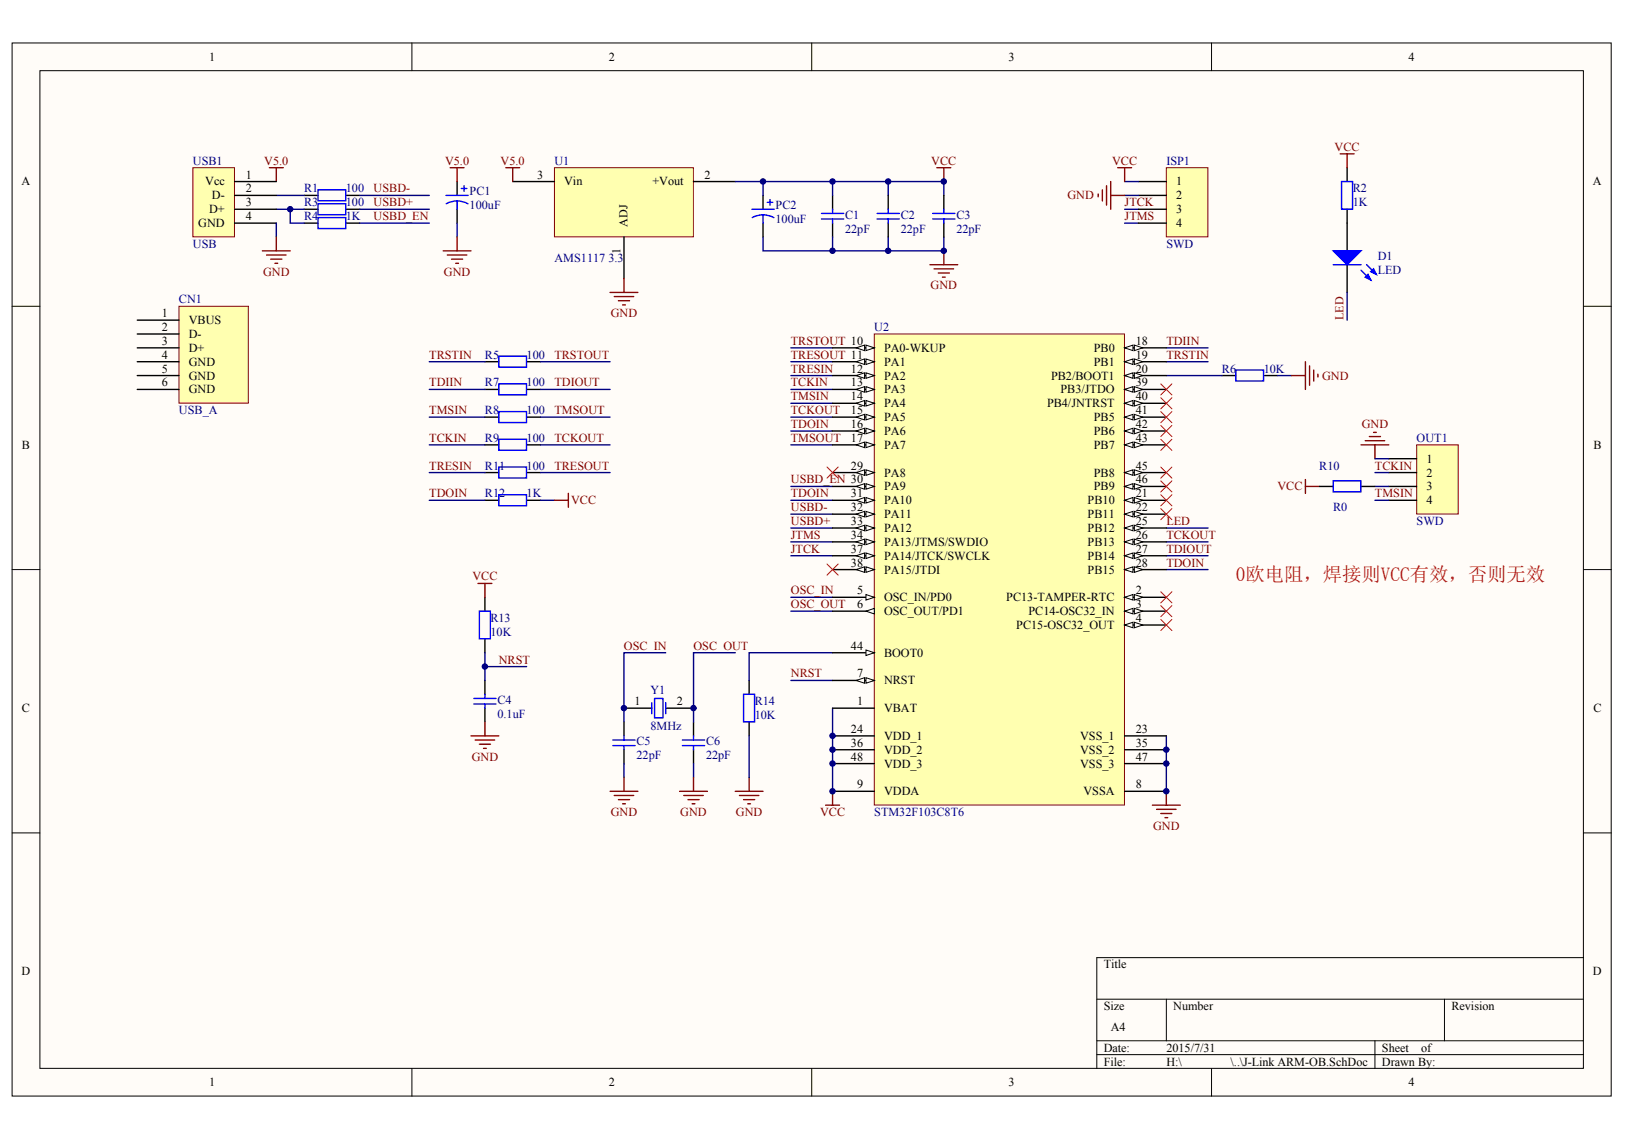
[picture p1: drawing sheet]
<svg xmlns="http://www.w3.org/2000/svg" width="287mm" height="202mm" viewBox="0 0 287 202" stroke-linecap="round" stroke-linejoin="round" font-family="sans-serif">
<g fill="#fffcf8" stroke="#000" stroke-width=".18">
<path d="M2.1 7.6h282.1v185.7h-282.1z"/>
<path d="M7 12.5h272.3v175.9h-272.3z"/>
</g>
<g fill="none" stroke="#000" stroke-width=".18">
<path d="M72.7 7.6v4.9M143.2 7.6v4.9M213.7 7.6v4.9M2.1 54h4.9M279.3 54h4.9M2.1 100.5h4.9M279.3 100.5h4.9M2.1 146.9h4.9M279.3 146.9h4.9M193.5 176.2h85.8M205.7 176.2v7.4M254.8 176.2v7.4"/>
<path d="M279.3 168.9h-85.8v19.6M72.7 188.5v4.9M143.2 188.5v4.9M193.5 183.6h85.8M193.5 186h85.8M213.7 188.5v4.9M242.5 183.6v4.9"/>
</g>
<path d="M146.9 124.9v14.7M205.7 129.8v9.8" fill="none" stroke="#000080" stroke-width=".25"/>
<path d="M47.5 29.6h2.5M48.7 29.6v2.4M205.7 139.6v2.4M203.3 142h4.9M204 142.8h3.4M204.7 143.5h2M205.5 144.2h.5" fill="none" stroke="#800000" stroke-width=".25"/>
<path d="M97.8 29.6h24.5v12.2h-24.5z" fill="#ffffb0" stroke="#800000" stroke-width=".18"/>
<g fill="none" stroke="#000" stroke-width=".25">
<path d="M53.6 34.5h2.5M53.6 36.9h2.5M53.6 39.4h2.5M61 34.5h2.5M61 36.9h2.5M61 39.4h2.5M80.6 32v2.5M80.6 36.9v2.5M90.4 32h7.4M122.3 32h7.4M134.6 34.5v2.4M134.6 39.4v2.4"/>
<path d="M146.9 34.5v2.4M146.9 39.4v2.4M156.7 34.5v2.4M156.7 39.4v2.4M166.5 34.5v2.4M166.5 39.4v2.4M237.6 39.4v4.8M110.1 41.8v7.3M237.6 46.7v4.9M85.5 63.8h2.5M85.5 68.7h2.5M85.5 73.6h2.5"/>
<path d="M85.5 78.5h2.5M92.9 63.8h2.4M92.9 68.7h2.4M92.9 73.6h2.4M92.9 78.5h2.4M215.5 66.2h2.5M222.9 66.2h2.5M85.5 83.4h2.5M85.5 88.2h2.5M92.9 83.4h2.4M92.9 88.2h2.4M85.5 105.4v2.4"/>
<path d="M85.5 112.7v2.4M85.5 120v2.5M85.5 124.9v2.5M110.1 127.4v2.4M110.1 132.2v2.5M110.1 124.9h4.9M117.4 124.9h4.9M122.3 127.4v2.4M122.3 132.2v2.5M132.1 120v2.5M132.1 127.4v2.4"/>
</g>
<g fill="none" stroke="#800000" stroke-width=".25">
<path d="M107.6 51.6h4.9M108.3 52.3h3.5M109.1 53h1.9M109.8 53.8h.5M110.1 49.1v2.5M164 46.7h4.9M164.8 47.4h3.4M165.5 48.2h2M166.2 48.9h.5M166.5 44.2v2.5M227.8 66.2h2.5M230.3 63.8v4.9"/>
<path d="M231 64.5v3.5M231.7 65.3v1.9M232.5 66v.5M83.1 129.8h4.9M83.8 130.5h3.5M84.6 131.3h1.9M85.3 132h.5M85.5 127.4v2.4M107.6 139.6h4.9M110.1 137.1v2.5M119.9 139.6h4.9M122.3 137.1v2.5"/>
<path d="M129.7 139.6h4.9M132.1 137.1v2.5M108.3 140.3h3.5M109.1 141h1.9M109.8 141.8h.5M120.6 140.3h3.4M121.3 141h2M122.1 141.8h.5M130.4 140.3h3.5M131.2 141h1.9M131.9 141.8h.5"/>
</g>
<g fill="none" stroke="#00f" stroke-width=".25">
<path d="M56.1 33.5h4.9v1.9h-4.9zM56.1 35.9h4.9v2h-4.9zM56.1 38.4h4.9v1.9h-4.9zM78.7 34.5h3.9M80.6 35.4l.8 .1 1.1 .4M80.6 35.4l-.8 .1-1.1 .4M80.6 35.4v1.5M81.4 33.2h.9M81.9 32.8v.9M132.6 36.9h4M134.6 37.9l.8 .1 1.1 .4M134.6 37.9l-.8 .1-1.1 .4"/>
<path d="M134.6 37.9v1.5M135.3 35.7h1M135.8 35.2v1M144.9 38.6h3.9M144.9 37.6h3.9M146.9 36.9v.7M146.9 38.6v.8M154.7 38.6h3.9M154.7 37.6h3.9M156.7 36.9v.7M156.7 38.6v.8M164.5 38.6h3.9"/>
<path d="M164.5 37.6h3.9M166.5 36.9v.7M166.5 38.6v.8M235.2 46.7h4.9M240.1 47.7l1.7 1.7M241.1 46.7l1.7 1.7M88 62.8h4.9v2h-4.9zM88 67.7h4.9v1.9h-4.9zM88 72.6h4.9v1.9h-4.9zM88 77.5h4.9v1.9h-4.9zM218 65.3h4.9v1.9h-4.9zM88 82.4h4.9v1.9h-4.9z"/>
<path d="M88 87.3h4.9v1.9h-4.9zM84.6 107.8h1.9v4.9h-1.9zM83.6 124.2h3.9M83.6 123.2h3.9M85.5 122.5v.7M85.5 124.2v.7M108.1 131.5h3.9M108.1 130.5h3.9M110.1 129.8v.7M110.1 131.5v.7M115 123.9v2M115.5 123.2h1.4v3.4h-1.4z"/>
<path d="M117.4 123.9v2M120.4 131.5h3.9M120.4 130.5h3.9M122.3 129.8v.7M122.3 131.5v.7M131.2 122.5h1.9v4.8h-1.9z"/>
</g>
<g fill="none" stroke="#000080" stroke-width=".25">
<path d="M48.7 34.5h4.9M48.7 36.9h4.9M51.2 36.9v2.5h2.4M63.5 34.5h12.2M63.5 36.9h12.2M63.5 39.4h12.2M80.6 39.4v2.4M129.7 32h36.8v2.5M134.6 32v2.5M146.9 32v2.5M156.7 32v2.5M198.4 36.9h2.4"/>
<path d="M198.4 39.4h2.4M134.6 41.8v2.4h31.9v-2.4M146.9 41.8v2.4M156.7 41.8v2.4M237.6 51.6v4.9M75.7 63.8h9.8M75.7 68.7h9.8M75.7 73.6h9.8M75.7 78.5h9.8M95.3 63.8h12.3M95.3 68.7h12.3M95.3 73.6h12.3"/>
<path d="M95.3 78.5h12.3M139.5 66.2h7.4M139.5 63.8h7.4M139.5 68.7h7.4M139.5 73.6h7.4M139.5 78.5h7.4M139.5 61.4h7.4M139.5 71.1h7.4M139.5 76h7.4M205.7 66.2h9.8M205.7 63.8h7.4M205.7 61.4h7.4"/>
<path d="M225.4 66.2h2.4M75.7 83.4h9.8M75.7 88.2h9.8M95.3 83.4h12.3M95.3 88.2h2.5M139.5 88.2h7.4M139.5 95.6h7.4M139.5 85.8h7.4M139.5 90.7h7.4M139.5 93.1h7.4M139.5 98h7.4M205.7 95.6h7.4"/>
<path d="M205.7 93.1h7.4M205.7 98h7.4M85.5 117.6h7.4M117.4 115.1h-7.3v12.3M129.7 115.1h-7.4v12.3M139.5 105.4h7.4M139.5 107.8h7.4M146.9 115.1h-14.8v4.9M205.7 100.5h7.4M110.1 134.7v2.4M122.3 134.7v2.4M132.1 129.8v7.3"/>
<path d="M139.5 120h7.4"/>
</g>
<g fill="#00f" stroke="#00f" stroke-width=".25">
<path d="M235.2 44.2h4.9l-2.5 2.5z"/>
<path d="M240.8 48.9l.5-.5 .5 1z"/>
<path d="M241.8 47.9l.5-.5 .5 1z"/>
</g>
<path d="M154.2 58.9h44.1v83.1h-44.1z" fill="#ffffb0" stroke="#800000" stroke-width=".18"/>
<path d="M146.9 115.1h7.3" fill="none" stroke="#000" stroke-width=".25"/>
<path d="M152.7 114.6l1.5 .5-1.5 .5z" fill="#fffcf8" stroke="#000" stroke-width=".18"/>
<path d="M146.9 120h7.3" fill="none" stroke="#000" stroke-width=".25"/>
<g fill="#fffcf8" stroke="#000" stroke-width=".18">
<path d="M152.7 119.5l1.5 .5-1.5 .5z"/>
<path d="M151 120l1.5-.5v1z"/>
</g>
<path d="M146.9 105.4h7.3" fill="none" stroke="#000" stroke-width=".25"/>
<path d="M152.7 104.9l1.5 .5-1.5 .4z" fill="#fffcf8" stroke="#000" stroke-width=".18"/>
<path d="M146.9 107.8h7.3" fill="none" stroke="#000" stroke-width=".25"/>
<path d="M152.7 107.8l1.5-.5v1z" fill="#fffcf8" stroke="#000" stroke-width=".18"/>
<path d="M146.9 61.4h7.3" fill="none" stroke="#000" stroke-width=".25"/>
<g fill="#fffcf8" stroke="#000" stroke-width=".18">
<path d="M152.7 60.9l1.5 .5-1.5 .4z"/>
<path d="M151 61.4l1.5-.5v.9z"/>
</g>
<path d="M146.9 63.8h7.3" fill="none" stroke="#000" stroke-width=".25"/>
<g fill="#fffcf8" stroke="#000" stroke-width=".18">
<path d="M152.7 63.3l1.5 .5-1.5 .5z"/>
<path d="M151 63.8l1.5-.5v1z"/>
</g>
<path d="M146.9 66.2h7.3" fill="none" stroke="#000" stroke-width=".25"/>
<g fill="#fffcf8" stroke="#000" stroke-width=".18">
<path d="M152.7 65.8l1.5 .4-1.5 .5z"/>
<path d="M151 66.2l1.5-.4v.9z"/>
</g>
<path d="M146.9 68.7h7.3" fill="none" stroke="#000" stroke-width=".25"/>
<g fill="#fffcf8" stroke="#000" stroke-width=".18">
<path d="M152.7 68.2l1.5 .5-1.5 .5z"/>
<path d="M151 68.7l1.5-.5v1z"/>
</g>
<path d="M146.9 71.1h7.3" fill="none" stroke="#000" stroke-width=".25"/>
<g fill="#fffcf8" stroke="#000" stroke-width=".18">
<path d="M152.7 70.6l1.5 .5-1.5 .5z"/>
<path d="M151 71.1l1.5-.5v1z"/>
</g>
<path d="M146.9 73.6h7.3" fill="none" stroke="#000" stroke-width=".25"/>
<g fill="#fffcf8" stroke="#000" stroke-width=".18">
<path d="M152.7 73.1l1.5 .5-1.5 .5z"/>
<path d="M151 73.6l1.5-.5v1z"/>
</g>
<path d="M146.9 76h7.3" fill="none" stroke="#000" stroke-width=".25"/>
<g fill="#fffcf8" stroke="#000" stroke-width=".18">
<path d="M152.7 75.5l1.5 .5-1.5 .5z"/>
<path d="M151 76l1.5-.5v1z"/>
</g>
<path d="M146.9 78.5h7.3" fill="none" stroke="#000" stroke-width=".25"/>
<g fill="#fffcf8" stroke="#000" stroke-width=".18">
<path d="M152.7 78l1.5 .5-1.5 .5z"/>
<path d="M151 78.5l1.5-.5v1z"/>
</g>
<path d="M146.9 83.4h7.3" fill="none" stroke="#000" stroke-width=".25"/>
<g fill="#fffcf8" stroke="#000" stroke-width=".18">
<path d="M152.7 82.9l1.5 .5-1.5 .4z"/>
<path d="M151 83.4l1.5-.5v.9z"/>
</g>
<path d="M146.9 85.8h7.3" fill="none" stroke="#000" stroke-width=".25"/>
<g fill="#fffcf8" stroke="#000" stroke-width=".18">
<path d="M152.7 85.3l1.5 .5-1.5 .5z"/>
<path d="M151 85.8l1.5-.5v1z"/>
</g>
<path d="M146.9 88.2h7.3" fill="none" stroke="#000" stroke-width=".25"/>
<g fill="#fffcf8" stroke="#000" stroke-width=".18">
<path d="M152.7 87.8l1.5 .4-1.5 .5z"/>
<path d="M151 88.2l1.5-.4v.9z"/>
</g>
<path d="M146.9 90.7h7.3" fill="none" stroke="#000" stroke-width=".25"/>
<g fill="#fffcf8" stroke="#000" stroke-width=".18">
<path d="M152.7 90.2l1.5 .5-1.5 .5z"/>
<path d="M151 90.7l1.5-.5v1z"/>
</g>
<path d="M146.9 93.1h7.3" fill="none" stroke="#000" stroke-width=".25"/>
<g fill="#fffcf8" stroke="#000" stroke-width=".18">
<path d="M152.7 92.6l1.5 .5-1.5 .5z"/>
<path d="M151 93.1l1.5-.5v1z"/>
</g>
<path d="M146.9 95.6h7.3" fill="none" stroke="#000" stroke-width=".25"/>
<g fill="#fffcf8" stroke="#000" stroke-width=".18">
<path d="M152.7 95.1l1.5 .5-1.5 .5z"/>
<path d="M151 95.6l1.5-.5v1z"/>
</g>
<path d="M146.9 98h7.3" fill="none" stroke="#000" stroke-width=".25"/>
<g fill="#fffcf8" stroke="#000" stroke-width=".18">
<path d="M152.7 97.5l1.5 .5-1.5 .5z"/>
<path d="M151 98l1.5-.5v1z"/>
</g>
<path d="M146.9 100.5h7.3" fill="none" stroke="#000" stroke-width=".25"/>
<g fill="#fffcf8" stroke="#000" stroke-width=".18">
<path d="M152.7 100l1.5 .5-1.5 .5z"/>
<path d="M151 100.5l1.5-.5v1z"/>
</g>
<path d="M198.4 61.4h7.3" fill="none" stroke="#000" stroke-width=".25"/>
<g fill="#fffcf8" stroke="#000" stroke-width=".18">
<path d="M198.4 61.4l1.4-.5v.9z"/>
<path d="M200.1 60.9l1.5 .5-1.5 .4z"/>
</g>
<path d="M198.4 63.8h7.3" fill="none" stroke="#000" stroke-width=".25"/>
<g fill="#fffcf8" stroke="#000" stroke-width=".18">
<path d="M198.4 63.8l1.4-.5v1z"/>
<path d="M200.1 63.3l1.5 .5-1.5 .5z"/>
</g>
<path d="M198.4 66.2h7.3" fill="none" stroke="#000" stroke-width=".25"/>
<g fill="#fffcf8" stroke="#000" stroke-width=".18">
<path d="M198.4 66.2l1.4-.4v.9z"/>
<path d="M200.1 65.8l1.5 .4-1.5 .5z"/>
</g>
<path d="M198.4 68.7h7.3" fill="none" stroke="#000" stroke-width=".25"/>
<g fill="#fffcf8" stroke="#000" stroke-width=".18">
<path d="M198.4 68.7l1.4-.5v1z"/>
<path d="M200.1 68.2l1.5 .5-1.5 .5z"/>
</g>
<path d="M198.4 71.1h7.3" fill="none" stroke="#000" stroke-width=".25"/>
<g fill="#fffcf8" stroke="#000" stroke-width=".18">
<path d="M198.4 71.1l1.4-.5v1z"/>
<path d="M200.1 70.6l1.5 .5-1.5 .5z"/>
</g>
<path d="M198.4 73.6h7.3" fill="none" stroke="#000" stroke-width=".25"/>
<g fill="#fffcf8" stroke="#000" stroke-width=".18">
<path d="M198.4 73.6l1.4-.5v1z"/>
<path d="M200.1 73.1l1.5 .5-1.5 .5z"/>
</g>
<path d="M198.4 76h7.3" fill="none" stroke="#000" stroke-width=".25"/>
<g fill="#fffcf8" stroke="#000" stroke-width=".18">
<path d="M198.4 76l1.4-.5v1z"/>
<path d="M200.1 75.5l1.5 .5-1.5 .5z"/>
</g>
<path d="M198.4 78.5h7.3" fill="none" stroke="#000" stroke-width=".25"/>
<g fill="#fffcf8" stroke="#000" stroke-width=".18">
<path d="M198.4 78.5l1.4-.5v1z"/>
<path d="M200.1 78l1.5 .5-1.5 .5z"/>
</g>
<path d="M198.4 83.4h7.3" fill="none" stroke="#000" stroke-width=".25"/>
<g fill="#fffcf8" stroke="#000" stroke-width=".18">
<path d="M198.4 83.4l1.4-.5v.9z"/>
<path d="M200.1 82.9l1.5 .5-1.5 .4z"/>
</g>
<path d="M198.4 85.8h7.3" fill="none" stroke="#000" stroke-width=".25"/>
<g fill="#fffcf8" stroke="#000" stroke-width=".18">
<path d="M198.4 85.8l1.4-.5v1z"/>
<path d="M200.1 85.3l1.5 .5-1.5 .5z"/>
</g>
<path d="M198.4 88.2h7.3" fill="none" stroke="#000" stroke-width=".25"/>
<g fill="#fffcf8" stroke="#000" stroke-width=".18">
<path d="M198.4 88.2l1.4-.4v.9z"/>
<path d="M200.1 87.8l1.5 .4-1.5 .5z"/>
</g>
<path d="M198.4 90.7h7.3" fill="none" stroke="#000" stroke-width=".25"/>
<g fill="#fffcf8" stroke="#000" stroke-width=".18">
<path d="M198.4 90.7l1.4-.5v1z"/>
<path d="M200.1 90.2l1.5 .5-1.5 .5z"/>
</g>
<path d="M198.4 93.1h7.3" fill="none" stroke="#000" stroke-width=".25"/>
<g fill="#fffcf8" stroke="#000" stroke-width=".18">
<path d="M198.4 93.1l1.4-.5v1z"/>
<path d="M200.1 92.6l1.5 .5-1.5 .5z"/>
</g>
<path d="M198.4 95.6h7.3" fill="none" stroke="#000" stroke-width=".25"/>
<g fill="#fffcf8" stroke="#000" stroke-width=".18">
<path d="M198.4 95.6l1.4-.5v1z"/>
<path d="M200.1 95.1l1.5 .5-1.5 .5z"/>
</g>
<path d="M198.4 98h7.3" fill="none" stroke="#000" stroke-width=".25"/>
<g fill="#fffcf8" stroke="#000" stroke-width=".18">
<path d="M198.4 98l1.4-.5v1z"/>
<path d="M200.1 97.5l1.5 .5-1.5 .5z"/>
</g>
<path d="M198.4 100.5h7.3" fill="none" stroke="#000" stroke-width=".25"/>
<g fill="#fffcf8" stroke="#000" stroke-width=".18">
<path d="M198.4 100.5l1.4-.5v1z"/>
<path d="M200.1 100l1.5 .5-1.5 .5z"/>
</g>
<path d="M198.4 105.4h7.3" fill="none" stroke="#000" stroke-width=".25"/>
<g fill="#fffcf8" stroke="#000" stroke-width=".18">
<path d="M198.4 105.4l1.4-.5v.9z"/>
<path d="M200.1 104.9l1.5 .5-1.5 .4z"/>
</g>
<path d="M198.4 107.8h7.3" fill="none" stroke="#000" stroke-width=".25"/>
<g fill="#fffcf8" stroke="#000" stroke-width=".18">
<path d="M198.4 107.8l1.4-.5v1z"/>
<path d="M200.1 107.3l1.5 .5-1.5 .5z"/>
</g>
<path d="M198.4 110.2h7.3" fill="none" stroke="#000" stroke-width=".25"/>
<g fill="#fffcf8" stroke="#000" stroke-width=".18">
<path d="M198.4 110.2l1.4-.4v.9z"/>
<path d="M200.1 109.8l1.5 .4-1.5 .5z"/>
</g>
<path d="M146.9 124.9h7.3M146.9 129.8h7.3M146.9 132.2h7.3M146.9 134.7h7.3M146.9 139.6h7.3M198.4 129.8h7.3M198.4 132.2h7.3M198.4 134.7h7.3M198.4 139.6h7.3" fill="none" stroke="#000" stroke-width=".25"/>
<g fill="none" stroke="#f00" stroke-width=".18">
<path d="M204.7 67.7l2 2M204.7 70.2l2 1.9M204.7 72.6l2 2M204.7 75l2 2M204.7 77.5l2 1.9M206.7 67.7l-2 2M206.7 70.2l-2 1.9M206.7 72.6l-2 2M206.7 75l-2 2M206.7 77.5l-2 1.9M145.9 99.5l1.9 1.9M145.9 82.4l1.9 1.9"/>
<path d="M147.8 99.5l-1.9 1.9M147.8 82.4l-1.9 1.9M204.7 82.4l2 1.9M204.7 84.8l2 2M204.7 87.3l2 1.9M204.7 89.7l2 2M206.7 82.4l-2 1.9M206.7 84.8l-2 2M206.7 87.3l-2 1.9M206.7 89.7l-2 2M204.7 104.4l2 1.9M204.7 106.8l2 2"/>
<path d="M204.7 109.3l2 1.9M206.7 104.4l-2 1.9M206.7 106.8l-2 2M206.7 109.3l-2 1.9"/>
</g>
<path d="M85.5 115.1v4.9" fill="none" stroke="#000080" stroke-width=".25"/>
<path d="M249.9 78.5h7.3v12.2h-7.3z" fill="#ffffb0" stroke="#800000" stroke-width=".18"/>
<path d="M245 80.9h4.9M245 83.4h4.9M245 85.8h4.9M245 88.2h4.9" fill="none" stroke="#000" stroke-width=".25"/>
<path d="M240.1 78.5h4.9M240.8 77.7h3.4M241.5 77h2M242.3 76.3h.5M242.5 78.5v2.4" fill="none" stroke="#800000" stroke-width=".25"/>
<path d="M242.5 80.9h2.5M242.5 83.4h2.5M242.5 85.8h2.5M242.5 88.2h2.5" fill="none" stroke="#000080" stroke-width=".25"/>
<path d="M205.7 29.6h7.4v12.2h-7.4z" fill="#ffffb0" stroke="#800000" stroke-width=".18"/>
<path d="M200.8 32h4.9M200.8 34.5h4.9M200.8 36.9h4.9M200.8 39.4h4.9" fill="none" stroke="#000" stroke-width=".25"/>
<path d="M198.4 32h2.4M198.4 34.5h2.4" fill="none" stroke="#000080" stroke-width=".25"/>
<path d="M34 29.6h7.4v12.2h-7.4z" fill="#ffffb0" stroke="#800000" stroke-width=".18"/>
<path d="M41.4 32h7.3M41.4 34.5h7.3M41.4 36.9h7.3M41.4 39.4h7.3M237.6 29.6v2.4M237.6 36.9v2.5" fill="none" stroke="#000" stroke-width=".25"/>
<path d="M48.7 39.4v2.4" fill="none" stroke="#000080" stroke-width=".25"/>
<path d="M236.6 32h2v4.9h-2z" fill="none" stroke="#00f" stroke-width=".25"/>
<g fill="none" stroke="#800000" stroke-width=".25">
<path d="M79.4 29.6h2.5M80.6 29.6v2.4M89.2 29.6h2.5M90.4 29.6v2.4M165.3 29.6h2.4M166.5 29.6v2.4M193.7 34.2v.5M194.4 33.5v1.9M195.2 32.8v3.4M195.9 32v4.9M195.9 34.5h2.5M197.1 29.6h2.5"/>
<path d="M198.4 29.6v2.4M236.4 27.1h2.4M237.6 27.1v2.5M46.3 44.2h4.9M47 45h3.5M47.8 45.7h1.9M48.5 46.4h.5M48.7 41.8v2.4M78.2 44.2h4.9M78.9 45h3.4M79.6 45.7h2M80.4 46.4h.5"/>
<path d="M80.6 41.8v2.4M97.8 88.2h2.5M100.3 87v2.5M230.3 84.6v2.4M230.3 85.8h2.4M84.3 102.9h2.5M85.5 102.9v2.5M146.9 139.6v2.4M145.6 142h2.5"/>
</g>
<path d="M31.6 54h12.2v17.1h-12.2z" fill="#ffffb0" stroke="#800000" stroke-width=".18"/>
<path d="M24.2 56.5h7.4M24.2 58.9h7.4M24.2 61.4h7.4M24.2 63.8h7.4M24.2 66.2h7.4M24.2 68.7h7.4M232.7 85.8h2.5M240.1 85.8h2.4" fill="none" stroke="#000" stroke-width=".25"/>
<path d="M235.2 84.8h4.8v2h-4.8z" fill="none" stroke="#00f" stroke-width=".25"/>
<g fill="#000080" stroke="#000080" stroke-width=".18">
<circle cx="51.2" cy="36.9" r=".48"/>
<circle cx="85.5" cy="117.6" r=".48"/>
<circle cx="110.1" cy="124.9" r=".48"/>
<circle cx="122.3" cy="124.9" r=".48"/>
<circle cx="134.6" cy="32" r=".48"/>
<circle cx="146.8" cy="139.6" r=".48"/>
<circle cx="146.8" cy="134.7" r=".48"/>
<circle cx="146.8" cy="132.2" r=".48"/>
<circle cx="146.8" cy="129.8" r=".48"/>
<circle cx="146.8" cy="44.2" r=".48"/>
<circle cx="146.8" cy="32" r=".48"/>
<circle cx="156.7" cy="44.2" r=".48"/>
<circle cx="156.7" cy="32" r=".48"/>
<circle cx="166.5" cy="44.2" r=".48"/>
<circle cx="166.5" cy="32" r=".48"/>
<circle cx="205.7" cy="139.6" r=".48"/>
<circle cx="205.7" cy="134.7" r=".48"/>
<circle cx="205.7" cy="132.2" r=".48"/>
</g>
<text font-size="3.4" fill="#f00" x="218" y="102.4">0欧电阻，焊接则VCC有效，否则无效</text>
<g font-size="2.2">
<text x="36.9" y="10.7">1</text>
<text x="107.4" y="10.7">2</text>
<text x="177.9" y="10.7">3</text>
<text x="248.4" y="10.7">4</text>
<text x="3.8" y="32.7">A</text>
<text x="36.2" y="32.7">Vcc</text>
<text x="37.4" y="35.2">D-</text>
<text x="43.3" y="31.5">1</text>
<text x="43.3" y="33.9">2</text>
<text x="94.8" y="31.5">3</text>
<text x="99.5" y="32.7">Vin</text>
<text x="115.1" y="32.7">+Vout</text>
<text x="124.3" y="31.5">2</text>
<text x="207.4" y="32.7">1</text>
<text x="207.4" y="35.2">2</text>
<text x="281" y="32.7">A</text>
<text x="35" y="40.1">GND</text>
<text x="36.9" y="37.6">D+</text>
<text x="43.3" y="36.4">3</text>
<text x="43.3" y="38.8">4</text>
<text x="207.4" y="37.6">3</text>
<text x="207.4" y="40.1">4</text>
<text x="28.5" y="55.9">1</text>
<text x="28.5" y="58.4">2</text>
<text x="33.3" y="57.2">VBUS</text>
<text x="33.3" y="59.6">D-</text>
<text x="28.5" y="60.8">3</text>
<text x="28.5" y="63.3">4</text>
<text x="28.5" y="65.7">5</text>
<text x="33.3" y="62.1">D+</text>
<text x="33.3" y="64.5">GND</text>
<text x="150.1" y="65.7">12</text>
<text x="155.9" y="62.1">PA0-WKUP</text>
<text x="155.9" y="64.5">PA1</text>
<text x="192.9" y="62.1">PB0</text>
<text x="192.9" y="64.5">PB1</text>
<text x="200.3" y="60.8">18</text>
<text x="200.3" y="63.3">19</text>
<text x="200.3" y="65.7">20</text>
<text x="28.5" y="68.2">6</text>
<text x="33.3" y="66.9">GND</text>
<text x="33.3" y="69.4">GND</text>
<text x="150.1" y="68.2">13</text>
<text x="150.1" y="70.6">14</text>
<text x="155.9" y="66.9">PA2</text>
<text x="155.9" y="69.4">PA3</text>
<text x="155.9" y="71.8">PA4</text>
<text x="184.7" y="71.8">PB4/JNTRST</text>
<text x="185.4" y="66.9">PB2/BOOT1</text>
<text x="187.1" y="69.4">PB3/JTDO</text>
<text x="200.3" y="68.2">39</text>
<text x="200.3" y="70.6">40</text>
<text x="150.1" y="73.1">15</text>
<text x="150.1" y="75.5">16</text>
<text x="150.1" y="77.9">17</text>
<text x="155.9" y="74.3">PA5</text>
<text x="155.9" y="76.7">PA6</text>
<text x="192.9" y="74.3">PB5</text>
<text x="192.9" y="76.7">PB6</text>
<text x="200.3" y="73.1">41</text>
<text x="200.3" y="75.5">42</text>
<text x="200.3" y="77.9">43</text>
<text x="3.9" y="79.2">B</text>
<text x="150.1" y="82.8">29</text>
<text x="155.9" y="79.2">PA7</text>
<text x="192.9" y="79.2">PB7</text>
<text x="200.3" y="82.8">45</text>
<text x="251.6" y="81.6">1</text>
<text x="281.1" y="79.2">B</text>
<text x="150.1" y="87.7">31</text>
<text x="155.9" y="84.1">PA8</text>
<text x="155.9" y="86.5">PA9</text>
<text x="155.9" y="88.9">PA10</text>
<text x="191.8" y="88.9">PB10</text>
<text x="192.9" y="84.1">PB8</text>
<text x="192.9" y="86.5">PB9</text>
<text x="200.3" y="85.3">46</text>
<text x="200.3" y="87.7">21</text>
<text x="251.6" y="84.1">2</text>
<text x="251.6" y="86.5">3</text>
<text x="251.6" y="88.9">4</text>
<text x="150.1" y="90.2">32</text>
<text x="150.1" y="92.6">33</text>
<text x="150.1" y="95.1">34</text>
<text x="155.9" y="91.4">PA11</text>
<text x="155.9" y="93.8">PA12</text>
<text x="191.8" y="91.4">PB11</text>
<text x="191.8" y="93.8">PB12</text>
<text x="200.3" y="90.2">22</text>
<text x="200.3" y="92.6">25</text>
<text x="200.3" y="95.1">26</text>
<text x="150.1" y="97.5">37</text>
<text x="150.1" y="99.9">38</text>
<text x="155.9" y="96.3">PA13/JTMS/SWDIO</text>
<text x="155.9" y="98.7">PA14/JTCK/SWCLK</text>
<text x="155.9" y="101.2">PA15/JTDI</text>
<text x="191.8" y="96.3">PB13</text>
<text x="191.8" y="98.7">PB14</text>
<text x="191.8" y="101.2">PB15</text>
<text x="200.3" y="97.5">27</text>
<text x="200.3" y="99.9">28</text>
<text x="151.2" y="104.8">5</text>
<text x="151.2" y="107.3">6</text>
<text x="155.9" y="106.1">OSC_IN/PD0</text>
<text x="177.5" y="106.1">PC13-TAMPER-RTC</text>
<text x="200.3" y="104.8">2</text>
<text x="200.3" y="107.3">3</text>
<text x="155.9" y="108.5">OSC_OUT/PD1</text>
<text x="179.3" y="110.9">PC15-OSC32_OUT</text>
<text x="181.4" y="108.5">PC14-OSC32_IN</text>
<text x="200.3" y="109.7">4</text>
<text x="150.1" y="114.6">44</text>
<text x="151.2" y="119.5">7</text>
<text x="155.9" y="115.8">BOOT0</text>
<text x="3.9" y="125.6">C</text>
<text x="111.9" y="124.4">1</text>
<text x="119.4" y="124.4">2</text>
<text x="151.2" y="124.4">1</text>
<text x="155.9" y="120.7">NRST</text>
<text x="155.9" y="125.6">VBAT</text>
<text x="281.1" y="125.6">C</text>
<text x="150.1" y="129.3">24</text>
<text x="150.1" y="131.7">36</text>
<text x="155.9" y="130.5">VDD_1</text>
<text x="190.5" y="130.5">VSS_1</text>
<text x="200.3" y="129.3">23</text>
<text x="200.3" y="131.7">35</text>
<text x="150.1" y="134.2">48</text>
<text x="155.9" y="132.9">VDD_2</text>
<text x="155.9" y="135.4">VDD_3</text>
<text x="190.5" y="132.9">VSS_2</text>
<text x="190.5" y="135.4">VSS_3</text>
<text x="200.3" y="134.2">47</text>
<text x="151.2" y="139.1">9</text>
<text x="155.9" y="140.3">VDDA</text>
<text x="191.1" y="140.3">VSSA</text>
<text x="200.3" y="139.1">8</text>
<text x="3.8" y="172.1">D</text>
<text x="194.7" y="170.8">Title</text>
<text x="281" y="172.1">D</text>
<text x="194.7" y="178.2">Size</text>
<text x="207" y="178.2">Number</text>
<text x="256" y="178.2">Revision</text>
<text x="194.7" y="185.5">Date:</text>
<text x="195.9" y="181.8">A4</text>
<text x="205.7" y="185.5">2015/7/31</text>
<text x="243.7" y="185.5">Sheet</text>
<text x="250.7" y="185.5">of</text>
<text x="36.9" y="191.6">1</text>
<text x="107.4" y="191.6">2</text>
<text x="177.9" y="191.6">3</text>
<text x="194.7" y="187.9">File:</text>
<text x="205.7" y="187.9">H:\</text>
<text x="217" y="187.9">\..\J-Link ARM-OB.SchDoc</text>
<text x="243.7" y="187.9">Drawn By:</text>
<text x="248.4" y="191.6">4</text>
</g>
<g font-size="2.2" fill="#000080">
<text x="34" y="29.1">USB1</text>
<text x="97.8" y="29.1">U1</text>
<text x="205.7" y="29.1">ISP1</text>
<text x="53.6" y="33.9">R1</text>
<text x="61" y="33.9">100</text>
<text x="82.8" y="34.4">PC1</text>
<text x="238.6" y="33.9">R2</text>
<text x="53.6" y="36.4">R3</text>
<text x="53.6" y="38.8">R4</text>
<text x="61" y="36.4">100</text>
<text x="61" y="38.8">1K</text>
<text x="82.8" y="36.9">100uF</text>
<text x="136.8" y="39.3">100uF</text>
<text x="136.8" y="36.9">PC2</text>
<text x="149.1" y="41">22pF</text>
<text x="149.1" y="38.6">C1</text>
<text x="158.9" y="41">22pF</text>
<text x="158.9" y="38.6">C2</text>
<text x="168.7" y="41">22pF</text>
<text x="168.7" y="38.6">C3</text>
<text x="238.6" y="36.4">1K</text>
<text x="34" y="43.7">USB</text>
<text x="97.8" y="46.2">AMS1117 3.3</text>
<text x="205.7" y="43.7">SWD</text>
<text x="243" y="45.9">D1</text>
<text x="31.6" y="53.5">CN1</text>
<text x="243" y="48.4">LED</text>
<text x="154.2" y="58.4">U2</text>
<text x="85.5" y="63.3">R5</text>
<text x="92.9" y="63.3">100</text>
<text x="215.5" y="65.7">R6</text>
<text x="222.9" y="65.7">10K</text>
<text x="85.5" y="68.2">R7</text>
<text x="92.9" y="68.2">100</text>
<text x="31.6" y="73.1">USB_A</text>
<text x="85.5" y="73.1">R8</text>
<text x="85.5" y="77.9">R9</text>
<text x="92.9" y="73.1">100</text>
<text x="92.9" y="77.9">100</text>
<text x="249.9" y="77.9">OUT1</text>
<text x="85.5" y="82.8">R11</text>
<text x="92.9" y="82.8">100</text>
<text x="232.7" y="82.8">R10</text>
<text x="85.5" y="87.7">R12</text>
<text x="92.9" y="87.7">1K</text>
<text x="235.2" y="90.2">R0</text>
<text x="249.9" y="92.6">SWD</text>
<text x="86.5" y="112.2">10K</text>
<text x="86.5" y="109.7">R13</text>
<text x="87.7" y="124.1">C4</text>
<text x="114.7" y="122.4">Y1</text>
<text x="133.1" y="124.4">R14</text>
<text x="87.7" y="126.6">0.1uF</text>
<text x="112.3" y="131.5">C5</text>
<text x="114.7" y="128.8">8MHz</text>
<text x="124.5" y="131.5">C6</text>
<text x="133.1" y="126.8">10K</text>
<text x="112.3" y="133.9">22pF</text>
<text x="124.5" y="133.9">22pF</text>
<text x="154.2" y="143.9">STM32F103C8T6</text>
</g>
<g font-size="2.2" fill="#800000">
<text x="46.6" y="29.1">V5.0</text>
<text x="78.5" y="29.1">V5.0</text>
<text x="88.3" y="29.1">V5.0</text>
<text x="164.3" y="29.1">VCC</text>
<text x="196.2" y="29.1">VCC</text>
<text x="235.4" y="26.6">VCC</text>
<text x="65.9" y="33.9">USBD-</text>
<text x="188.3" y="35.2">GND</text>
<text x="65.9" y="36.4">USBD+</text>
<text x="65.9" y="38.8">USBD_EN</text>
<text x="198.4" y="38.8">JTMS</text>
<text x="198.4" y="36.4">JTCK</text>
<text x="46.4" y="48.6">GND</text>
<text x="78.3" y="48.6">GND</text>
<text x="164.2" y="51.1">GND</text>
<text x="107.7" y="55.9">GND</text>
<text x="75.7" y="63.3">TRSTIN</text>
<text x="97.8" y="63.3">TRSTOUT</text>
<text x="139.5" y="60.8">TRSTOUT 10</text>
<text x="139.5" y="63.3">TRESOUT 11</text>
<text x="139.5" y="65.7">TRESIN</text>
<text x="205.7" y="60.8">TDIIN</text>
<text x="205.7" y="63.3">TRSTIN</text>
<text x="75.7" y="68.2">TDIIN</text>
<text x="97.8" y="68.2">TDIOUT</text>
<text x="139.5" y="68.2">TCKIN</text>
<text x="139.5" y="70.6">TMSIN</text>
<text x="233.2" y="66.9">GND</text>
<text x="75.7" y="73.1">TMSIN</text>
<text x="75.7" y="77.9">TCKIN</text>
<text x="97.8" y="77.9">TCKOUT</text>
<text x="97.8" y="73.1">TMSOUT</text>
<text x="139.5" y="73.1">TCKOUT</text>
<text x="139.5" y="75.5">TDOIN</text>
<text x="139.5" y="77.9">TMSOUT</text>
<text x="240.2" y="75.5">GND</text>
<text x="75.7" y="82.8">TRESIN</text>
<text x="97.8" y="82.8">TRESOUT</text>
<text x="242.5" y="82.8">TCKIN</text>
<text x="75.7" y="87.7">TDOIN</text>
<text x="100.7" y="88.9">VCC</text>
<text x="139.5" y="85.3">USBD_EN 30</text>
<text x="139.5" y="87.7">TDOIN</text>
<text x="225.3" y="86.5">VCC</text>
<text x="242.5" y="87.7">TMSIN</text>
<text x="139.5" y="90.2">USBD-</text>
<text x="139.5" y="92.6">USBD+</text>
<text x="139.5" y="95.1">JTMS</text>
<text x="205.7" y="92.6">LED</text>
<text x="205.7" y="95.1">TCKOUT</text>
<text x="139.5" y="97.5">JTCK</text>
<text x="205.7" y="97.5">TDIOUT</text>
<text x="205.7" y="99.9">TDOIN</text>
<text x="83.3" y="102.4">VCC</text>
<text x="139.5" y="104.8">OSC_IN</text>
<text x="139.5" y="107.3">OSC_OUT</text>
<text x="88" y="117.1">NRST</text>
<text x="110.1" y="114.6">OSC_IN</text>
<text x="122.3" y="114.6">OSC_OUT</text>
<text x="139.5" y="119.5">NRST</text>
<text x="83.2" y="134.2">GND</text>
<text x="107.7" y="143.9">GND</text>
<text x="120" y="143.9">GND</text>
<text x="129.8" y="143.9">GND</text>
<text x="144.7" y="143.9">VCC</text>
<text x="203.4" y="146.4">GND</text>
</g>
<g font-size="2.1">
<text x="110.7" y="40.1" transform="rotate(-90 110.7 40.1)">ADJ</text>
<text x="109.4" y="44.9" transform="rotate(-90 109.4 44.9)">1</text>
</g>
<text font-size="2.1" fill="#800000" x="237" y="56.5" transform="rotate(-90 237 56.5)">LED</text>
</svg>
